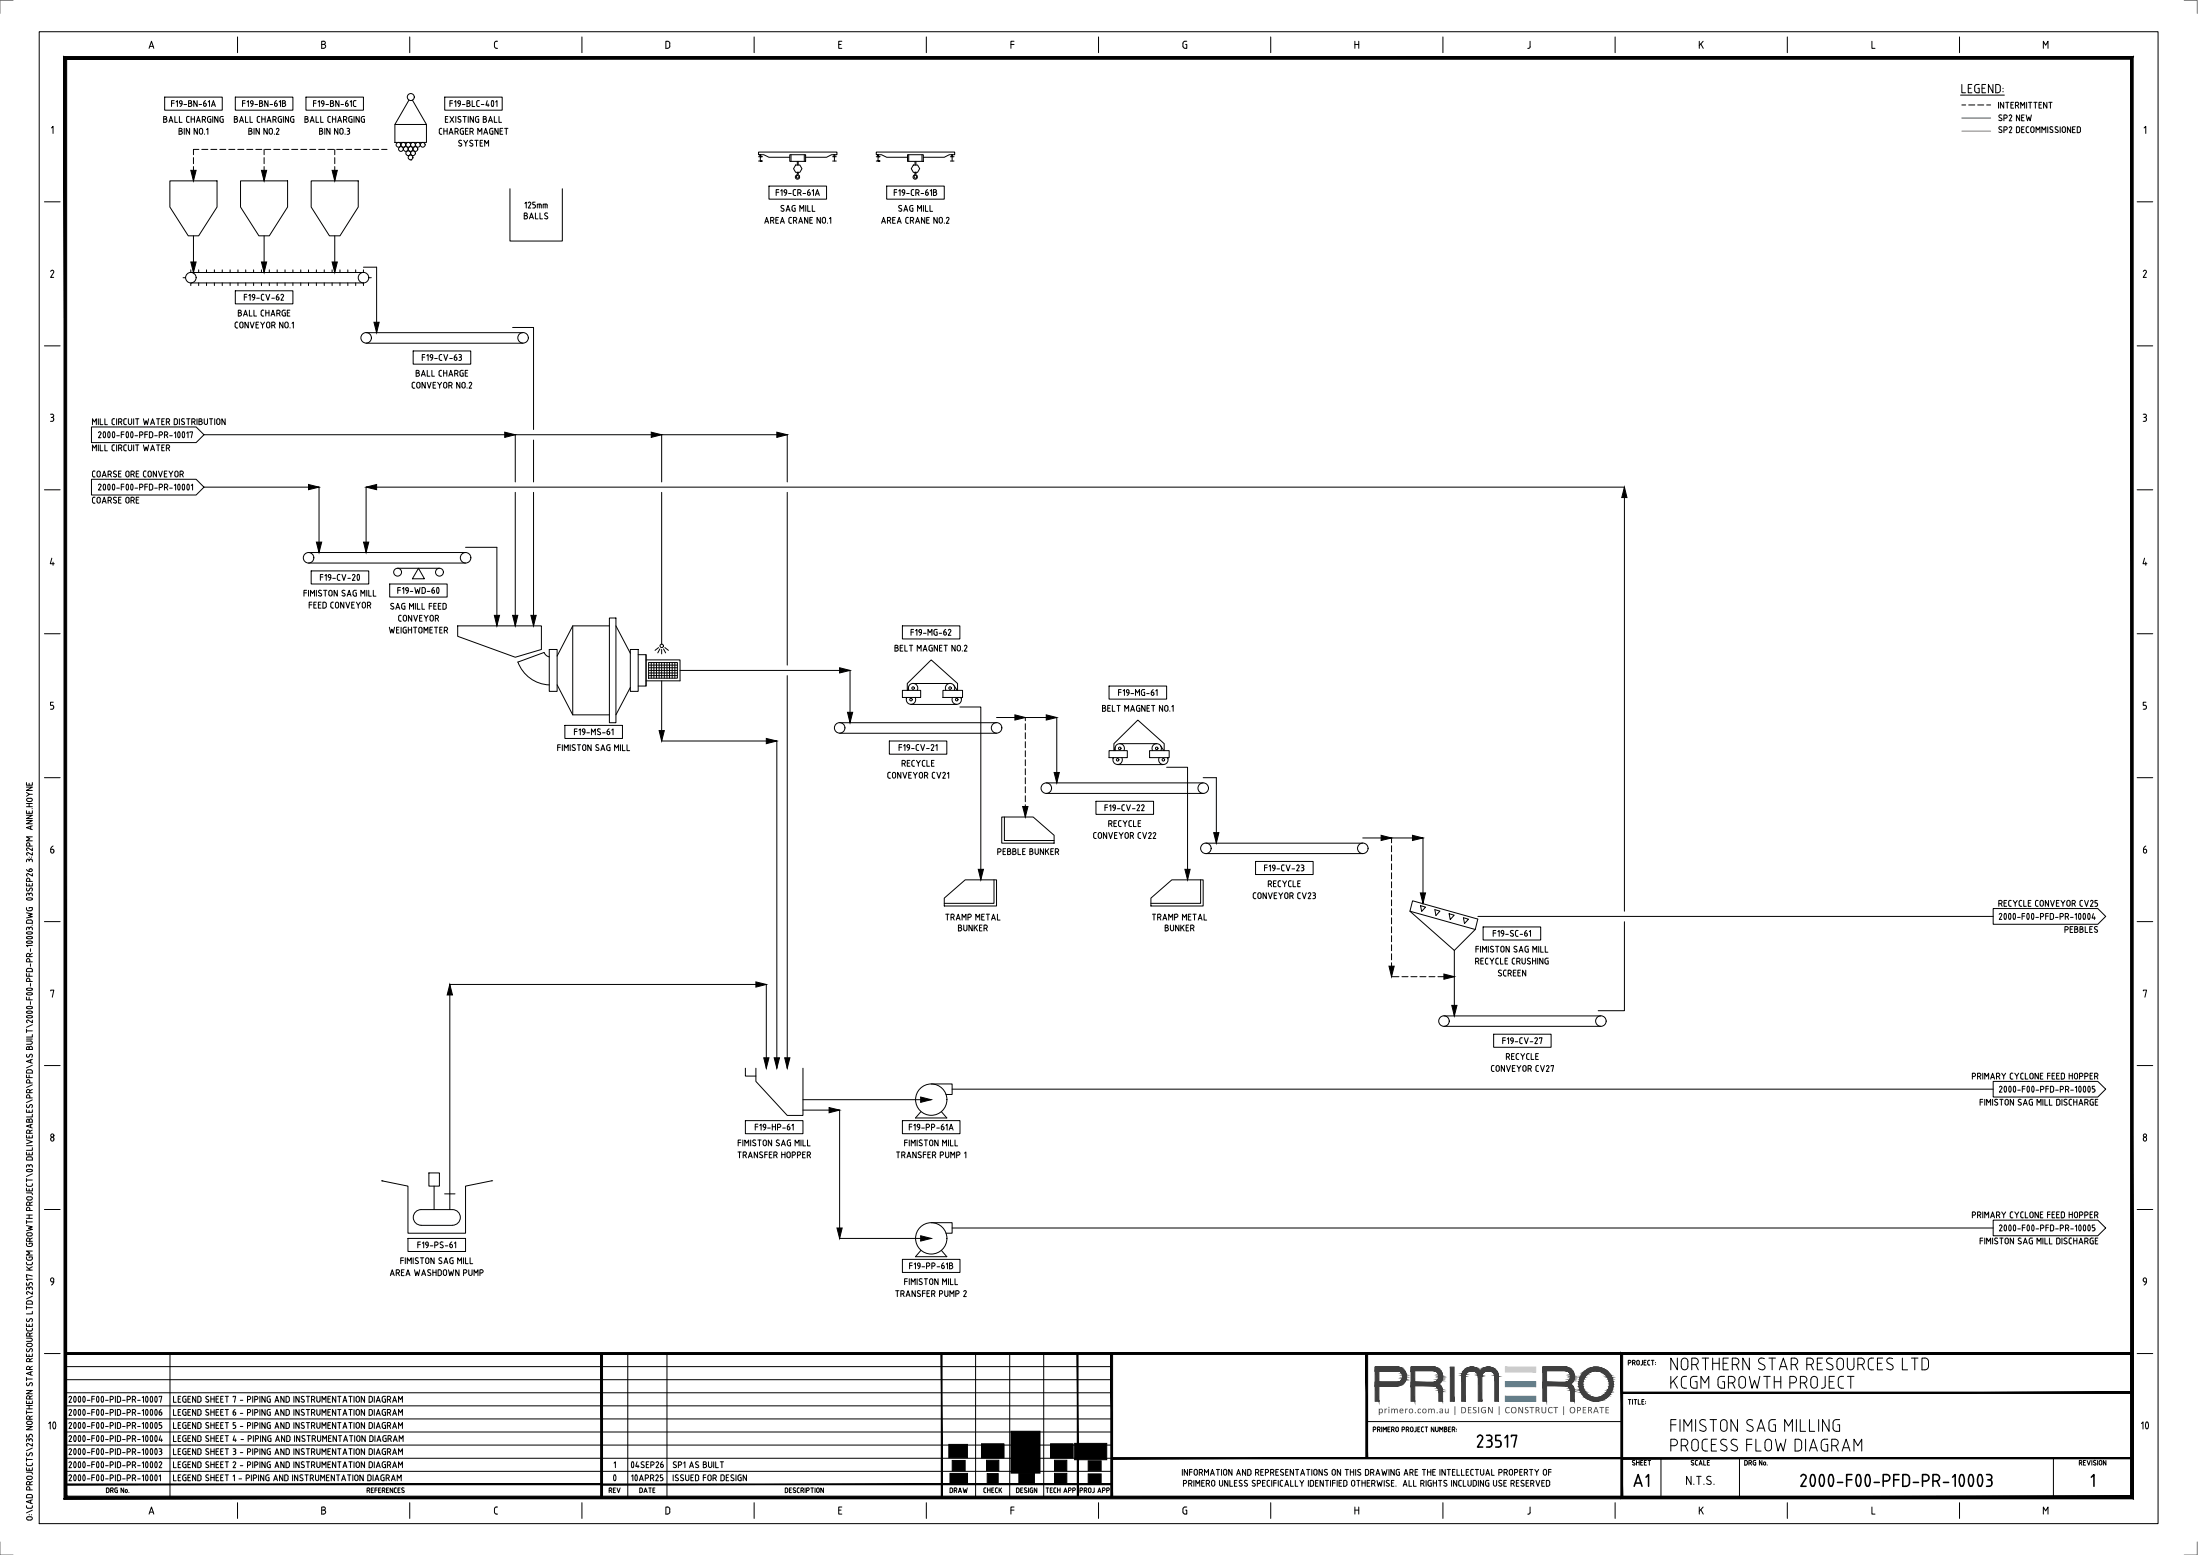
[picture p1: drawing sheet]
<svg xmlns="http://www.w3.org/2000/svg" width="841mm" height="594mm" viewBox="0 0 841 594" stroke-linecap="round" stroke-linejoin="round" font-family="sans-serif">
<g fill="none" stroke="#000" stroke-width=".38">
<path d="M15 12.1h810v570h-810zM62.9 37.1h22.1v5h-22.1zM90 37.1h22v5h-22zM117 37.1h21.9v5h-21.9zM156.3 38.2l-5.3 9.4M157.6 38.2l5.4 9.4M170 37.1h22v5h-22zM749.5 36.3h16.7M76 57.1h-2v2M77.1 57.1h2.4M80.6 57.1h2.3M84 57.1h2.3"/>
<path d="M87.5 57.1h2.3M90.9 57.1h2.3M94.3 57.1h2.3M97.8 57.1h2.3M101 57.1v2M101.2 57.1h2.3M104.6 57.1h2.4M108.1 57.1h2.3M111.5 57.1h2.3M115 57.1h2.3M118.4 57.1h2.3M121.8 57.1h2.4"/>
<path d="M125.3 57.1h2.3M128 57.1v2M128.7 57.1h2.3M132.2 57.1h2.3M135.6 57.1h2.3M139 57.1h2.4M142.5 57.1h2.3M145.9 57.1h2.1M151 47.6h12v6.8h-12zM290 59.9h1.4h-.7v1.6h.7h-1.4M290.4 59.1h.5v.7h-.4v-.7M301.9 59.1h6.1v2.6h-6.1z"/>
<path d="M302.4 59.1v2.6M307.5 59.1v2.6M318.3 59.9h1.4M318.8 59.1v.7h.4v-.7h-.4M319 59.9v1.6M335 59.9h1.4h-.7v1.6h.7h-1.4M335.4 59.1h.5v.7h-.4zM346.9 59.1h6.1v2.6h-6.1zM347.4 59.1v2.6M352.5 59.1v2.6M363.3 59.9h1.4M363.8 59.1v.7h.4v-.7h-.4"/>
<path d="M364 59.9v1.6M750 40.1h1.5M752.6 40.1h2.3M756 40.1h2.4M759.5 40.1h1.5M64.9 69.1h18.1v10l-7.1 11h-3.9l-7.1-11zM74 60.2v2.3M74 63.6v2.4M74 67.1v2M91.9 69.1h18v10l-6.9 11h-4l-7.1-11zM101 60.2v2.3M101 63.6v2.4"/>
<path d="M101 67.1v2M119 69.1h17.9v10l-6.9 11h-4.1l-6.9-11zM128 60.2v2.3M128 63.6v2.4M128 67.1v2M194.9 72.1v20h20.1v-20M294 71.1h22v5h-22zM301.9 60.1h-7.9l-2-1h-2v-1h30v1h-2.1l-1.9 1h-8M304.2 63h1.6l.8 1.4-.8 1.4h-1.6l-.8-1.4zM304.4 66.9a.82 .82 0 0 0-.3 1.2 .82 .82 0 0 0 1.2 .2 .82 .82 0 0 0 .1-1.2v.1M304.8 61.7v1.3M304.8 66.3v-.5h.3v.7"/>
<path d="M304.8 66.3l-.3 .7M305.1 61.7v1.3M305.2 66.5l-.1 .2a.72 .72 0 0 0-.6 .6 .72 .72 0 0 0 .3 .8l.6-.2v-.7M318.3 61.5h1.4M339 71.1h22v5h-22zM346.9 60.1h-7.9l-2-1h-2v-1h30v1h-2.1l-1.9 1h-8M349.2 63h1.6l.8 1.4-.8 1.4h-1.6l-.8-1.4zM349.4 66.9a.82 .82 0 0 0-.3 1.2 .82 .82 0 0 0 1.2 .2 .82 .82 0 0 0 .1-1.2v.1M349.8 66.3v-.5h.3v.7M349.8 61.7v1.3M349.8 66.3l-.3 .7M350.1 61.7v1.3"/>
<path d="M350.2 66.5l-.1 .2a.72 .72 0 0 0-.6 .6 .72 .72 0 0 0 .3 .8l.6-.2v-.7M363.3 61.5h1.4M74 90.1v14M101 90.1v14M128 90.1v14M70 106.1h1M72.9 109.1v-1h66v1M72.9 103.1v1h66v-1M75.9 103.1v1M75.9 108.1v1M79 103.1v1M79 108.1v1"/>
<path d="M82 103.1v1M82 108.1v1M85 103.1v1M85 108.1v1M88 103.1v1M88 108.1v1M90 111.1h22v5h-22zM91 103.1v1M91 108.1v1M93.9 103.1v1M93.9 108.1v1M96.9 103.1v1"/>
<path d="M96.9 108.1v1M99.9 103.1v1M99.9 108.1v1M103 103.1v1M103 108.1v1M106 103.1v1M106 108.1v1M109 103.1v1M109 108.1v1M112 103.1v1M112 108.1v1M115 103.1v1"/>
<path d="M115 108.1v1M117.9 103.1v1M117.9 108.1v1M120.9 103.1v1M120.9 108.1v1M124 103.1v1M124 108.1v1M127 103.1v1M127 108.1v1M130 103.1v1M130 108.1v1M133 103.1v1"/>
<path d="M133 108.1v1M136 103.1v1M136 108.1v1M138.9 102.1h5.1v25M141 106.1h.9M140 131.1h59.9M140 127.1h59.9M157.9 134.1h22.1v5h-22.1zM196 125.1h8v39M35 163.1h40l3 3-3 3h-40zM78 166.1h222.9v18M197 166.1v18"/>
<path d="M204 168.1v16M252.9 166.1v18M35 183.1h40l3 3-3 3h-40zM78 186.1h44v25M197 188.1v51M204 188.1v51M252.9 188.1v58M300.9 188.1v66M117.9 215.1h60.1M117.9 211.1h60.1M119 218.1h22v5h-22zM140 211.1v-25h481v162"/>
<path d="M152 217.1h16M160 217.1l2.3 4h-4.7zM178 209.1h11.9v30M149 223.1h21.9v5h-21.9zM175 239.1h32v9l-10 3-22-8zM218.9 239.1v34M233 239.1h-14.1l-5.9 11.5M233 236.1h2.5v40h-2.5zM235.5 239.1l5.5 10.5M345 239.1h21.9v5h-21.9zM198 252.9a13.3 13.3 0 0 0 12 8.8M208 249.3l-10 3.7"/>
<path d="M208 249.3l.8 1.1 1.2 .6M210 248.1h3v16h-3zM241 248.1h3v16h-3zM244 250.1h3v12h-3M247 250.1v12M247 252.1h13v8h-13M247.9 253.1h11.1v6h-11.1zM247.9 254.1h11.1M247.9 255.1h11.1M247.9 256.1h11.1M247.9 258.1h11.1M247.9 257.1h11.1"/>
<path d="M249 253.1v6M250 253.1v6M251 253.1v6M251.8 247.4l-1.4 1.1M252 253.1v6M252.3 247.9l-.8 1.5M252.9 248.1v1.7M252.9 253.1v6M253.7 247.9l.8 1.5M254 253.1v6M254.2 247.4l1.3 1.1M255 253.1v6"/>
<path d="M255.9 253.1v6M257 253.1v6M258 253.1v6M260 256.1h65v20M300.9 258.1v150M213 261.6l5.9 11.5h14.1M215.9 277.1h22.1v5h-22.1zM241 262.7l-5.5 10.4M252.9 260.1v23h44.1v125M321 276.1h60M345 263.8h7v2.7h-7zM346.6 266.5l-.1 .4"/>
<path d="M346.7 266.4a1.8 1.8 0 0 0 1.6 2.7 1.8 1.8 0 0 0 1.5-2.7M346.8 263.8v-2.7l9.2-9 10.1 9v2.7M347.3 262.5l-.3 1.3M347.5 263.7a1.8 1.8 0 0 1 1.6-2.6 1.8 1.8 0 0 1 1.5 2.6M348.2 269.1h17.5M349 261.1h14.2M360.5 263.8h7.5v2.7h-7.5zM361.6 263.7a1.8 1.8 0 0 1 1.6-2.6 1.8 1.8 0 0 1 1.6 2.6M364.2 266.4a1.8 1.8 0 0 0 1.5 2.7 1.8 1.8 0 0 0 1.6-2.7M364.7 261.9l1.2 1.9M366.9 270.1h8v66M367.4 266.5l.1 .4"/>
<path d="M381 274.1h23v25M392 274.1v1.3M392 276.5v2.3M392 279.9v2.4M424 262.1h22v5h-22zM321 280.1h60M340 283.1h21.9v5h-21.9zM392 283.4v2.3M392 286.8v2.3M392 290.3v2.2M392 293.7v2.3M392 297.1v2.3"/>
<path d="M400 299.1h60M424 286.8h7v2.6h-7zM425.6 289.4l-.2 .5M425.7 289.4a1.8 1.8 0 0 0 1.5 2.7 1.8 1.8 0 0 0 1.6-2.7M425.8 286.8v-2.7l9.2-9 10.1 9v2.7M426.3 285.5l-.3 1.3M426.5 286.8a1.8 1.8 0 0 1 1.6-2.7 1.8 1.8 0 0 1 1.5 2.7M427.2 292.1h17.5M428 284.1h14.2M439.5 286.8h7.5v2.6h-7.5zM440.6 286.8a1.8 1.8 0 0 1 1.6-2.7 1.8 1.8 0 0 1 1.6 2.7M443.1 289.4a1.8 1.8 0 0 0 1.6 2.7 1.8 1.8 0 0 0 1.6-2.7"/>
<path d="M443.7 284.9l1.2 1.9M446 293.1h8v43M446.4 289.5l.1 .4M460 297.1h5v25M382.9 312.1h12.1l8 7v3h-20.1zM384 312.1v9h19M392 300.5v2.4M392 304v2.3M392 307.4v2.3M392 310.9v1.2M400 303.1h60M419 306.1h22v5h-22z"/>
<path d="M380 336.1v9h-19M459 336.1v9h-19M461 326.1h60M461 322.1h60M480 329.1h22v5h-22zM521 320.1h23v25M532 320.1v1.9M532 323.1v2.3M532 326.6v2.3M532 330v2.3M532 333.4v2.4M532 336.9v2.3"/>
<path d="M361 343.1l8-7h12v10h-20zM440 343.1l8-7h12v10h-20zM532 340.3v2.3M532 343.8v2.2M532 347.2v2.3M532 350.6v2.3M532 354v2.4M532 357.5v2.3M539 348.1l17 15M543.1 346l1.9 .6-1.5 1.6zM548.5 347.5l2 .6-1.6 1.7zM554 349.1l1.9 .5-1.5 1.7z"/>
<path d="M559.4 350.6l2 .6-1.5 1.6zM564 355.1l-25-7 1-4 24.9 7-.9 4-8 8M565 350.1h197M567 354.1h22v5h-22zM621 352.1v34h-10M762 347.1h40l3 3-3 3h-40zM532 360.9v2.3M532 364.4v2.3M532 367.8v2.3M532 371.2v1.9h2.8M535.9 373.1h2.4M539.4 373.1h2.3"/>
<path d="M542.8 373.1h2.3M546.3 373.1h2.3M549.7 373.1h2.3M553.1 373.1h2.9M556 363.1v25M552 392.1h60M552 388.1h60M571 395.1h22v5h-22zM284.9 408.1v3h4.1M289 408.1v5l11.9 13h6.1v-18M292.9 408.1v-32h-120.9v86M356 414.1h8v4h-2.4"/>
<path d="M364 416.1h398M762 413.1h40l3 3-3 3h-40zM284.9 428.1h22.1v5h-22.1zM307 424.1h14v49h35M307 420.1h49M345 428.1h22v5h-22zM352 424.7l-2 2.4h11.9l-2-2.4M146 451.1l10 2.1v17.9h22v-17.9l10-2.1M164 448.1h4v5.1h-4zM165.9 453.2v8.9M170 456.1h3.9M156 473.1h22v5h-22z"/>
<path d="M158.6 463.2a2.98 2.98 0 0 1 2.4-1.1h12a3 3 0 0 1 3 3 3 3 0 0 1-3 3h-12a2.98 2.98 0 0 1-2.7-1.7 2.98 2.98 0 0 1 .3-3.2zM352 477.7l-2 2.4h11.9l-2-2.4M356 467.1h8v4h-2.4M364 469.2h398M762 466.1h40l3 3.1-3 2.9h-40zM345 481.1h22v5h-22z"/>
<circle cx="157" cy="37.1" r="1.33"/>
<circle cx="152.3" cy="55.3" r=".91"/>
<circle cx="153.3" cy="56.9" r=".91"/>
<circle cx="154.2" cy="55.3" r=".91"/>
<circle cx="155.1" cy="56.9" r=".91"/>
<circle cx="156.1" cy="58.5" r=".91"/>
<circle cx="156.1" cy="55.3" r=".91"/>
<circle cx="157" cy="56.9" r=".91"/>
<circle cx="157.9" cy="55.3" r=".91"/>
<circle cx="157.9" cy="58.5" r=".91"/>
<circle cx="158.8" cy="56.9" r=".91"/>
<circle cx="159.7" cy="55.3" r=".91"/>
<circle cx="161.6" cy="55.3" r=".91"/>
<circle cx="157" cy="60.1" r=".91"/>
<circle cx="73" cy="106.1" r="2.01"/>
<circle cx="139" cy="106.1" r="2.01"/>
<circle cx="140" cy="129.1" r="2.01"/>
<circle cx="200" cy="129.1" r="2.01"/>
<circle cx="118" cy="213.1" r="2.01"/>
<circle cx="152" cy="218.6" r="1.5"/>
<circle cx="168" cy="218.6" r="1.5"/>
<circle cx="178" cy="213.1" r="2.01"/>
<circle cx="253" cy="246.8" r=".66"/>
<circle cx="321" cy="278.1" r="2.01"/>
<circle cx="348.3" cy="267.3" r=".49"/>
<circle cx="349.1" cy="262.9" r=".49"/>
<circle cx="363.2" cy="262.9" r=".49"/>
<circle cx="365.7" cy="267.3" r=".49"/>
<circle cx="381" cy="278.1" r="2.01"/>
<circle cx="427.2" cy="290.3" r=".49"/>
<circle cx="428.1" cy="285.9" r=".49"/>
<circle cx="442.2" cy="285.9" r=".49"/>
<circle cx="444.7" cy="290.3" r=".49"/>
<circle cx="400" cy="301.1" r="2.01"/>
<circle cx="460" cy="301.1" r="2.01"/>
<circle cx="461" cy="324.1" r="2.01"/>
<circle cx="521" cy="324.1" r="2.01"/>
<circle cx="552" cy="390.1" r="2.01"/>
<circle cx="612" cy="390.1" r="2.01"/>
<circle cx="356" cy="420.1" r="6"/>
<circle cx="356" cy="473.1" r="6"/>
</g>
<g fill="#000" stroke="#000" stroke-width=".38">
<path d="M72.9 65.1h2.1l-1 4zM99.9 65.1h2l-.9 4zM127 65.1h1.9l-.9 4zM72.9 100.1h2.1l-1 4zM99.9 100.1h2l-.9 4zM127 100.1h1.9l-.9 4zM143 123.1h1.9l-.9 4zM193 165.1l4 1-4 1zM249 165.1l3.9 1-3.9 1zM297 165.1l3.9 1-3.9 1zM117.9 185.1l4.1 1-4.1 1zM140 186.1l4-1v2z"/>
<path d="M621 186.1l1 4h-2zM120.9 207.1h2.1l-1 4zM139 207.1h2l-1 4zM189 235.1h2l-1.1 4zM196 235.1h2l-1 4zM202.9 235.1h2.1l-1 4zM321 255.1l4 1-4 1zM324 272.1h2l-1 4zM388 273.1l4 1-4 1zM400 273.1l4 1-4 1zM252 279.1h2l-1.1 4zM292.9 282.1l4.1 1-4.1 1z"/>
<path d="M403 295.1h2l-1 4zM390.9 308.1h2.1l-1 4zM374 332.1h2l-1.1 4zM453 332.1h2l-1 4zM464 318.1h2l-1 4zM528 319.1l4 1-4 1zM540 319.1l4 1-4 1zM543 341.1h2l-1 4zM172 376.1l1 4h-2.1zM289 375.1l3.9 1-3.9 1zM531 369.1h2l-1 4zM552 372.1l4 1-4 1z"/>
<path d="M555 384.1h2l-1 4zM292 404.1h2l-1.1 4zM296 404.1h2l-1 4zM300 404.1h2l-1.1 4zM316.9 423.1l4.1 1-4.1 1zM352 419.1l4 1-4 1zM320 469.2h1.9l-.9 3.9zM352 472.1l4 1-4 1z"/>
</g>
<g fill="#000">
<circle cx="157" cy="61.1" r=".19"/>
<circle cx="146" cy="451.1" r=".19"/>
<circle cx="188" cy="451.1" r=".19"/>
</g>
<path d="M750 45.1h11" fill="none" stroke="#00954a" stroke-width=".38"/>
<path d="M750 50.1h11" fill="none" stroke="#ff7f00" stroke-width=".38"/>
<g fill="#3f3f3f" stroke="#3f3f3f" stroke-width=".38">
<path d="M568.5 522.3h1z"/>
<path d="M609.1 522.4h2.1z"/>
<path d="M608.1 535.1h4l-.9 .2z"/>
<path d="M525.7 522.3h9.2zM525.7 522.3h9.2z"/>
<path d="M525.7 522.3l9.8 .2zM525.7 522.3l9.8 .2z"/>
<path d="M525.7 522.5l10.4 .3-.6-.3zM525.7 522.5l10.4 .3h-10.4z"/>
<path d="M525.7 522.8l10.9 .4-.5-.4zM525.7 522.8l10.9 .4h-10.9z"/>
<path d="M525.7 523.2l11.3 .5-.4-.5zM525.7 523.2l11.3 .5h-11.3z"/>
<path d="M525.7 523.7h11.3zM525.7 523.7h11.3z"/>
<path d="M534.3 523.7h2.7zM534.3 523.7h2.7z"/>
<path d="M534.6 523.7l2.4 .1zM534.6 523.7l2.4 .1z"/>
<path d="M535 523.8l2.2 .2zM535 523.8l2.2 .2z"/>
<path d="M535.3 524l2 .3-.1-.3zM535.3 524l2 .3h-1.7zM535.6 524.3h1.7zM535.6 524.3h1.7z"/>
<path d="M535.6 524.3l1.8 .3-.1-.3zM535.6 524.3l1.8 .3h-1.6z"/>
<path d="M535.8 524.6l1.7 .3-.1-.3zM535.8 524.6l1.7 .3h-1.5z"/>
<path d="M536 524.9h1.5zM536 524.9h1.5z"/>
<path d="M536 524.9l1.6 .4-.1-.4zM536 524.9l1.6 .4h-1.4z"/>
<path d="M536.2 525.3l1.4 .2v-.2zM536.2 525.3l1.4 .2h-1.4z"/>
<path d="M536.2 525.5l1.4 .2zM536.2 525.5l1.4 .2z"/>
<path d="M536.2 525.7l1.4 .3v-.3zM536.2 525.7l1.4 .3h-1.4z"/>
<path d="M536.2 526l1.4 .2zM536.2 526l1.4 .2z"/>
<path d="M536.2 526.2l1.4 .3v-.3zM536.2 526.2l1.4 .3h-1.4z"/>
<path d="M536.2 526.5l1.3 .4 .1-.4zM536.2 526.5l1.3 .4h-1.5zM536 526.9h1.5zM536 526.9h1.5z"/>
<path d="M536 526.9l1.4 .3 .1-.3zM536 526.9l1.4 .3h-1.6z"/>
<path d="M535.8 527.2l1.5 .3 .1-.3zM535.8 527.2l1.5 .3h-1.7zM535.6 527.5h1.7zM535.6 527.5h1.7z"/>
<path d="M535.6 527.5l1.6 .2 .1-.2zM535.3 527.7l.3-.2 1.6 .2z"/>
<path d="M535.3 527.7l1.7 .2 .2-.2zM535 527.9l.3-.2 1.7 .2z"/>
<path d="M535 527.9h2zM534.6 528h2.4z"/>
<path d="M534.6 528h2.4zM534.3 528h2.7z"/>
<path d="M525.7 523.7l1.4 4.3v-4.3zM525.7 523.7l1.4 4.3h-1.4z"/>
<path d="M525.7 528h11.3zM525.7 528h11.3z"/>
<path d="M525.7 528l10.9 .5 .4-.5zM525.7 528l10.9 .5h-10.9z"/>
<path d="M525.7 528.5l10.4 .4 .5-.4zM525.7 528.5l10.4 .4h-10.4z"/>
<path d="M525.7 528.9l9.8 .3 .6-.3zM525.7 528.9l9.8 .3h-9.8z"/>
<path d="M525.7 529.2h9.8zM525.7 529.2l9.2 .2z"/>
<path d="M525.7 529.4h9.2zM525.7 529.4l8.6 .1z"/>
<path d="M525.7 529.5l1.4 5.9v-5.9zM525.7 529.5l1.4 5.9h-1.4z"/>
<path d="M539.4 522.3h9.4zM539.4 522.3h9.4z"/>
<path d="M539.4 522.3l10 .2-.6-.2zM539.4 522.3l10 .2h-10z"/>
<path d="M539.4 522.5l10.6 .3-.6-.3zM539.4 522.5l10.6 .3h-10.6z"/>
<path d="M539.4 522.8l11.1 .5-.5-.5zM539.4 522.8l11.1 .5h-11.1z"/>
<path d="M539.4 523.3l11.4 .4-.3-.4zM539.4 523.3l11.4 .4h-11.4z"/>
<path d="M548.1 523.7h2.7zM548.1 523.7h2.7z"/>
<path d="M548.5 523.7l2.4 .1zM548.5 523.7l2.4 .1z"/>
<path d="M548.7 523.8h2.2zM548.7 523.8h2.2z"/>
<path d="M548.8 523.8l2.2 .2zM548.8 523.8l2.2 .2z"/>
<path d="M549.1 524l2 .3-.1-.3zM549.1 524l2 .3h-1.7z"/>
<path d="M549.4 524.3l1.8 .1zM549.4 524.3l1.8 .1z"/>
<path d="M549.5 524.4l1.7 .2zM549.5 524.4l1.7 .2z"/>
<path d="M549.7 524.6l1.6 .3-.1-.3zM549.7 524.6l1.6 .3h-1.5z"/>
<path d="M549.8 524.9l1.6 .2zM549.8 524.9l1.6 .2z"/>
<path d="M549.9 525.1l1.5 .2v-.2zM549.9 525.1l1.5 .2h-1.4z"/>
<path d="M550 525.3l1.5 .4-.1-.4zM550 525.3l1.5 .4h-1.5z"/>
<path d="M550 525.7l1.5 .1zM550 525.7l1.5 .1z"/>
<path d="M550 525.8l1.4 .2 .1-.2zM550 525.8l1.4 .2h-1.4z"/>
<path d="M550 526l1.4 .4v-.4zM550 526l1.4 .4h-1.4z"/>
<path d="M550 526.4l1.4 .1zM550 526.4l1.4 .1z"/>
<path d="M550 526.5l1.3 .4 .1-.4zM550 526.5l1.3 .4h-1.5z"/>
<path d="M549.8 526.9l1.5 .2v-.2zM549.8 526.9l1.5 .2h-1.6z"/>
<path d="M549.7 527.1h1.6zM549.7 527.1l1.5 .1z"/>
<path d="M549.7 527.2l1.4 .3 .1-.3zM549.7 527.2l1.4 .3h-1.7z"/>
<path d="M549.4 527.5l1.6 .2 .1-.2zM549.1 527.7l.3-.2 1.6 .2z"/>
<path d="M549.1 527.7h1.9zM549.1 527.7h1.9z"/>
<path d="M549.1 527.7h1.9zM548.8 527.9h2.1z"/>
<path d="M548.8 527.9h2.1zM548.5 528h2.3z"/>
<path d="M548.5 528h2.3zM548.1 528h2.7z"/>
<path d="M539.4 523.7l1.5 4.3v-4.3zM539.4 523.7l1.5 4.3h-1.5z"/>
<path d="M539.4 528l11.2 .3 .2-.3zM539.4 528l11.2 .3h-11.2z"/>
<path d="M539.4 528.3l10.7 .5 .5-.5zM539.4 528.3l10.7 .5h-10.7z"/>
<path d="M539.4 528.8l11.2 .4-.5-.4zM539.4 528.8l11.2 .4h-11.2z"/>
<path d="M539.4 529.2l11.4 .3-.2-.3zM539.4 529.2l11.4 .3h-11.4z"/>
<path d="M548.1 529.5h2.7zM548.1 529.5h2.7z"/>
<path d="M548.4 529.5l2.5 .1zM548.4 529.5l2.5 .1z"/>
<path d="M548.8 529.6l2.2 .1zM548.8 529.6l2.2 .1z"/>
<path d="M549 529.7l2 .1zM549 529.7l2 .1z"/>
<path d="M549.1 529.8l2 .2-.1-.2zM549.1 529.8l2 .2z"/>
<path d="M549.4 530l1.8 .2-.1-.2zM549.4 530l1.8 .2h-1.6z"/>
<path d="M549.6 530.2l1.6 .1zM549.6 530.2l1.6 .1z"/>
<path d="M549.7 530.3l1.6 .2-.1-.2zM549.7 530.3l1.6 .2h-1.5z"/>
<path d="M549.8 530.5l1.6 .4-.1-.4zM549.8 530.5l1.6 .4h-1.5z"/>
<path d="M549.9 530.9l1.5 .1zM549.9 530.9l1.5 .1z"/>
<path d="M550 531l1.4 .3v-.3zM550 531l1.4 .3h-1.4z"/>
<path d="M550 531.3l1.5 .3-.1-.3zM550 531.3l1.5 .3h-1.5z"/>
<path d="M550 531.6l1.5 3.8v-3.8zM550 531.6l1.5 3.8h-1.5z"/>
<path d="M539.4 529.5l1.5 5.9v-5.9zM539.4 529.5l1.5 5.9h-1.5z"/>
<path d="M554.4 522.3l1.5 13.1v-13.1zM554.4 522.3l1.5 13.1h-1.5z"/>
<path d="M562.7 522.3h.4zM562.1 522.3h1z"/>
<path d="M562.1 522.3h1.2zM562 522.3h1.3z"/>
<path d="M568.5 522.3h1.1zM568.3 522.3h1.3z"/>
<path d="M562 522.3l1.7 .1zM561.6 522.4h2.1z"/>
<path d="M568.3 522.3l1.8 .1zM567.9 522.4h2.2z"/>
<path d="M567.9 522.4h2.3zM567.7 522.4h2.5z"/>
<path d="M561.6 522.4h2.3zM561.4 522.4h2.5z"/>
<path d="M561.4 522.4l2.9 .2zM561 522.6h3.3z"/>
<path d="M567.7 522.4l2.9 .2zM567.4 522.6h3.2z"/>
<path d="M567.4 522.6l3.3 .1zM567.2 522.7h3.5z"/>
<path d="M561 522.6l3.4 .1zM560.9 522.7h3.5z"/>
<path d="M567.2 522.7l4 .2zM566.8 522.9l.4-.2 4 .2z"/>
<path d="M560.9 522.7l3.9 .2zM560.5 522.9l.4-.2 3.9 .2z"/>
<path d="M566.8 522.9l4.4 .1zM566.7 523h4.5z"/>
<path d="M560.5 522.9l4.4 .1zM560.5 522.9l4.4 .1z"/>
<path d="M560.4 523l4.9 .3-.4-.3zM560 523.3l.4-.3 4.9 .3z"/>
<path d="M566.7 523l4.9 .3-.4-.3zM566.3 523.3l.4-.3 4.9 .3z"/>
<path d="M566.3 523.3h5.4zM566.2 523.3h5.5z"/>
<path d="M560 523.3h5.4zM560 523.3h5.4z"/>
<path d="M566.2 523.3l5.9 .4-.4-.4zM566.2 523.3l5.9 .4h-6.2z"/>
<path d="M559.9 523.3l5.8 .4-.3-.4zM559.9 523.3l5.8 .4h-6.1z"/>
<path d="M565.9 523.7h6.2zM565.9 523.7h6.2z"/>
<path d="M559.6 523.7h6.1zM559.6 523.7h6.1z"/>
<path d="M569.2 523.7l2.9 .1zM569.2 523.7l2.9 .1z"/>
<path d="M565.9 523.7h2.8zM565.9 523.7l2.4 .1z"/>
<path d="M562.9 523.7l2.9 .1zM562.9 523.7l2.9 .1z"/>
<path d="M559.6 523.7h2.8zM559.5 523.8h2.5z"/>
<path d="M565.8 523.8h2.5zM565.8 523.8h2.5z"/>
<path d="M563.3 523.8h2.5zM563.3 523.8h2.5z"/>
<path d="M569.6 523.8l2.6 .1zM569.6 523.8l2.6 .1z"/>
<path d="M563.3 523.8h5zM563.3 523.8l4.6 .1z"/>
<path d="M559.5 523.8h2.5zM559.5 523.8l2.1 .1z"/>
<path d="M570.1 523.9l2.3 .2-.2-.2zM570.1 523.9l2.3 .2z"/>
<path d="M563.8 523.9l3.7 .2 .4-.2zM563.8 523.9l3.7 .2z"/>
<path d="M559.4 523.9l1.8 .2 .4-.2zM559.4 523.9l1.8 .2h-2z"/>
<path d="M570.4 524.1h2zM570.4 524.1h2z"/>
<path d="M559.2 524.1h1.9zM559.2 524.1h2z"/>
<path d="M570.5 524.1l2 .3-.1-.3zM570.5 524.1l2 .3h-1.7z"/>
<path d="M564.1 524.1l3.1 .3 .3-.3zM564.1 524.1l3.1 .3h-2.7z"/>
<path d="M559.2 524.1l1.6 .3 .3-.3zM559.2 524.1l1.6 .3h-1.7z"/>
<path d="M559.1 524.4l1.5 .3 .2-.3zM559.1 524.4l1.5 .3h-1.6z"/>
<path d="M570.8 524.4l1.8 .3-.1-.3zM570.8 524.4l1.8 .3h-1.6z"/>
<path d="M571 524.7h1.6zM571 524.7h1.6z"/>
<path d="M564.5 524.4l2.4 .3 .3-.3zM564.5 524.4l2.4 .3h-2.2z"/>
<path d="M559 524.7h1.6zM559 524.7h1.6z"/>
<path d="M571 524.7l1.8 .4-.2-.4zM571 524.7l1.8 .4h-1.6z"/>
<path d="M564.7 524.7l2 .4 .2-.4zM564.7 524.7l2 .4h-1.8z"/>
<path d="M559 524.7l1.4 .4 .2-.4zM559 524.7l1.4 .4h-1.5z"/>
<path d="M571.2 525.1l1.6 .2v-.2zM571.2 525.1l1.6 .2h-1.5z"/>
<path d="M558.9 525.1l1.4 .2 .1-.2zM558.9 525.1l1.4 .2h-1.5z"/>
<path d="M571.3 525.3l1.5 .2v-.2zM571.3 525.3l1.5 .2h-1.4z"/>
<path d="M564.9 525.1l1.6 .4 .2-.4zM564.9 525.1l1.6 .4h-1.4z"/>
<path d="M558.8 525.3l1.4 .2 .1-.2zM558.8 525.3l1.4 .2h-1.4z"/>
<path d="M571.4 525.5l1.5 .4-.1-.4zM571.4 525.5l1.5 .4h-1.5z"/>
<path d="M565.1 525.5l1.4 .4v-.4zM565.1 525.5l1.4 .4h-1.4z"/>
<path d="M558.8 525.5l1.4 .4v-.4zM558.8 525.5l1.4 .4h-1.4z"/>
<path d="M571.4 525.9l1.5 9.5v-9.5zM571.4 525.9l1.5 9.5h-1.5z"/>
<path d="M565.1 525.9l1.4 9.5v-9.5zM565.1 525.9l1.4 9.5h-1.4z"/>
<path d="M558.8 525.9l1.4 9.5v-9.5zM558.8 525.9l1.4 9.5h-1.4z"/>
<path d="M609.1 522.4l3 .2zM608.1 522.6l1-.2 3 .2z"/>
<path d="M608.1 522.6l5 .4-1-.4zM607.1 523l1-.4 5 .4z"/>
<path d="M607.1 523l6.9 .5-.9-.5zM606.3 523.5l.8-.5 6.9 .5z"/>
<path d="M606.3 523.5l7.9 .2-.2-.2zM606.3 523.5l7.9 .2h-8.1z"/>
<path d="M610.2 523.7l4.1 .1zM610.2 523.7l4.1 .1z"/>
<path d="M606.1 523.7h4.1zM606 523.8h3.3z"/>
<path d="M611 523.8l3.6 .2-.3-.2zM611 523.8l3.6 .2h-2.7z"/>
<path d="M606 523.8l2.4 .2 .9-.2zM606 523.8l2.4 .2h-2.7z"/>
<path d="M611.9 524l2.9 .2zM611.9 524l2.9 .2z"/>
<path d="M605.7 524h2.7zM605.5 524.2h2.5z"/>
<path d="M612.3 524.2l2.6 .2-.1-.2zM612.3 524.2l2.6 .2z"/>
<path d="M605.5 524.2l2.1 .2 .4-.2zM605.5 524.2l2.1 .2h-2.3z"/>
<path d="M612.7 524.4l2.7 .5-.5-.5zM612.7 524.4l2.7 .5h-2z"/>
<path d="M605.3 524.4l1.5 .5 .8-.5zM605.3 524.4l1.5 .5h-1.9z"/>
<path d="M613.4 524.9h2zM613.4 524.9h2z"/>
<path d="M604.9 524.9h1.9zM604.8 524.9h2z"/>
<path d="M613.5 524.9l2.3 .6-.4-.6zM613.5 524.9l2.3 .6h-1.8z"/>
<path d="M604.8 524.9l1.4 .6 .6-.6zM604.8 524.9l1.4 .6h-1.7z"/>
<path d="M614 525.5l1.9 .3-.1-.3zM614 525.5l1.9 .3h-1.6z"/>
<path d="M604.5 525.5l1.5 .3 .2-.3zM604.5 525.5l1.5 .3h-1.7z"/>
<path d="M614.3 525.8l1.8 .5-.2-.5zM614.3 525.8l1.8 .5h-1.5z"/>
<path d="M604.3 525.8l1.4 .5 .3-.5zM604.3 525.8l1.4 .5h-1.6z"/>
<path d="M614.6 526.3l1.8 .5-.3-.5zM614.6 526.3l1.8 .5h-1.6z"/>
<path d="M604.1 526.3l1.4 .5 .2-.5zM604.1 526.3l1.4 .5h-1.6z"/>
<path d="M614.8 526.8l1.6 .3v-.3zM614.8 526.8l1.6 .3h-1.5z"/>
<path d="M603.9 526.8l1.4 .3 .2-.3zM603.9 526.8l1.4 .3h-1.5z"/>
<path d="M614.9 527.1l1.7 .7-.2-.7zM614.9 527.1l1.7 .7h-1.5z"/>
<path d="M603.8 527.1l1.3 .7 .2-.7zM603.8 527.1l1.3 .7h-1.4z"/>
<path d="M615.1 527.8l1.5 .1zM615.1 527.8l1.5 .1z"/>
<path d="M603.7 527.8h1.4zM603.7 527.8l1.4 .1z"/>
<path d="M615.2 527.9l1.5 .9-.1-.9zM615.2 527.9l1.5 .9h-1.5z"/>
<path d="M603.6 527.9l1.4 .9 .1-.9zM603.6 527.9l1.4 .9h-1.4z"/>
<path d="M615.2 528.8l1.4 .9 .1-.9zM615.2 528.8l1.4 .9h-1.4z"/>
<path d="M603.6 528.8l1.5 .9-.1-.9zM603.6 528.8l1.5 .9h-1.5z"/>
<path d="M615.2 529.7h1.4zM615.2 529.7l1.4 .2z"/>
<path d="M603.6 529.7l1.5 .2zM603.6 529.7l1.5 .2z"/>
<path d="M615.1 529.9l1.3 .7 .2-.7zM615.1 529.9l1.3 .7h-1.5z"/>
<path d="M603.7 529.9l1.6 .7-.2-.7zM603.7 529.9l1.6 .7h-1.5z"/>
<path d="M614.9 530.6l1.5 .2v-.2zM614.9 530.6l1.5 .2h-1.6z"/>
<path d="M603.8 530.6l1.7 .2-.2-.2zM603.8 530.6l1.7 .2h-1.6z"/>
<path d="M614.8 530.8l1.3 .6 .3-.6zM614.8 530.8l1.3 .6h-1.5z"/>
<path d="M603.9 530.8l1.8 .6-.2-.6zM603.9 530.8l1.8 .6h-1.6z"/>
<path d="M614.6 531.4l1.3 .4 .2-.4zM614.6 531.4l1.3 .4h-1.6z"/>
<path d="M604.1 531.4l1.9 .4-.3-.4zM604.1 531.4l1.9 .4h-1.7z"/>
<path d="M614.3 531.8l1.5 .3 .1-.3zM614.3 531.8l1.5 .3h-1.8z"/>
<path d="M604.3 531.8l1.9 .3-.2-.3zM604.3 531.8l1.9 .3h-1.7z"/>
<path d="M614 532.1l1.4 .6 .4-.6zM613.5 532.7l.5-.6 1.4 .6z"/>
<path d="M604.5 532.1l2.3 .6-.6-.6zM604.5 532.1l2.3 .6h-2z"/>
<path d="M613.5 532.7h1.9zM613.5 532.7h1.9z"/>
<path d="M604.8 532.7h2zM604.8 532.7h2z"/>
<path d="M613.4 532.7l1.5 .5 .5-.5zM612.7 533.2l.7-.5 1.5 .5z"/>
<path d="M604.9 532.7l2.7 .5-.8-.5zM604.9 532.7l2.7 .5h-2.3z"/>
<path d="M612.7 533.2l2.1 .3 .1-.3zM612.3 533.5l.4-.3 2.1 .3z"/>
<path d="M605.3 533.2l2.7 .3zM605.3 533.2l2.7 .3h-2.5z"/>
<path d="M612.3 533.5h2.5zM611.9 533.6h2.7z"/>
<path d="M605.5 533.5l2.9 .1zM605.5 533.5l2.9 .1z"/>
<path d="M611.9 533.6l2.4 .3 .3-.3zM611 533.9l.9-.3 2.4 .3z"/>
<path d="M605.7 533.6l3.6 .3zM605.7 533.6l3.6 .3h-3.3z"/>
<path d="M611 533.9h3.3zM610.2 533.9h4z"/>
<path d="M606 533.9h4.2zM606 533.9h4.2z"/>
<path d="M606.1 533.9l7.9 .2 .2-.2zM606.1 533.9l7.9 .2h-7.7z"/>
<path d="M606.3 534.1l6.8 .5 .9-.5zM606.3 534.1l6.8 .5h-6z"/>
<path d="M607.1 534.6l5 .5 1-.5zM607.1 534.6l5 .5h-4z"/>
<path d="M608.1 535.1l3.1 .2zM609.1 535.3h2.1z"/>
<path d="M589.8 522.3h9.3zM589.8 522.3h9.3z"/>
<path d="M589.8 522.3l9.9 .2-.6-.2zM589.8 522.3l9.9 .2h-9.9z"/>
<path d="M589.8 522.5l10.5 .3-.6-.3zM589.8 522.5l10.5 .3h-10.5z"/>
<path d="M589.8 522.8l11 .5-.5-.5zM589.8 522.8l11 .5h-11z"/>
<path d="M589.8 523.3l11.4 .4-.4-.4zM589.8 523.3l11.4 .4h-11.4z"/>
<path d="M598.5 523.7h2.7zM598.5 523.7h2.7z"/>
<path d="M598.8 523.7l2.5 .1zM598.8 523.7l2.5 .1z"/>
<path d="M599.1 523.8h2.2zM599.1 523.8h2.2z"/>
<path d="M599.2 523.8l2.1 .2zM599.2 523.8l2.1 .2z"/>
<path d="M599.5 524l2 .3-.2-.3zM599.5 524l2 .3h-1.7z"/>
<path d="M599.8 524.3l1.8 .1zM599.8 524.3l1.8 .1z"/>
<path d="M599.9 524.4l1.7 .2zM599.9 524.4l1.7 .2z"/>
<path d="M600 524.6l1.7 .3-.1-.3zM600 524.6l1.7 .3h-1.5z"/>
<path d="M600.2 524.9l1.6 .2zM600.2 524.9l1.6 .2z"/>
<path d="M600.3 525.1l1.5 .2v-.2zM600.3 525.1l1.5 .2h-1.5z"/>
<path d="M600.3 525.3l1.6 .4-.1-.4zM600.3 525.3l1.6 .4h-1.5z"/>
<path d="M600.4 525.7l1.5 .1zM600.4 525.7l1.5 .1z"/>
<path d="M600.4 525.8l1.5 .2v-.2zM600.4 525.8l1.5 .2h-1.5z"/>
<path d="M600.4 526l1.4 .4 .1-.4zM600.4 526l1.4 .4h-1.4z"/>
<path d="M600.4 526.4l1.4 .1zM600.4 526.4l1.4 .1z"/>
<path d="M600.3 526.5l1.4 .4 .1-.4zM600.3 526.5l1.4 .4h-1.5z"/>
<path d="M600.2 526.9l1.4 .2 .1-.2zM600.2 526.9l1.4 .2h-1.5z"/>
<path d="M600.1 527.1h1.5zM600.1 527.1l1.5 .1z"/>
<path d="M600 527.2l1.5 .3 .1-.3zM600 527.2l1.5 .3h-1.7z"/>
<path d="M599.8 527.5l1.6 .2 .1-.2zM599.5 527.7l.3-.2 1.6 .2z"/>
<path d="M599.5 527.7h1.9zM599.5 527.7h1.9z"/>
<path d="M599.5 527.7h1.9zM599.2 527.9h2.1z"/>
<path d="M599.2 527.9h2.1zM598.8 528h2.4z"/>
<path d="M598.8 528h2.4zM598.5 528h2.7z"/>
<path d="M589.8 523.7l1.4 4.3v-4.3zM589.8 523.7l1.4 4.3h-1.4z"/>
<path d="M589.8 528l11.2 .3 .2-.3zM589.8 528l11.2 .3h-11.2z"/>
<path d="M589.8 528.3l10.7 .5 .5-.5zM589.8 528.3l10.7 .5h-10.7z"/>
<path d="M589.8 528.8l11.2 .4-.5-.4zM589.8 528.8l11.2 .4h-11.2z"/>
<path d="M589.8 529.2l11.4 .3-.2-.3zM589.8 529.2l11.4 .3h-11.4z"/>
<path d="M598.5 529.5h2.7zM598.5 529.5h2.7z"/>
<path d="M598.8 529.5l2.5 .1zM598.8 529.5l2.5 .1z"/>
<path d="M599.1 529.6l2.2 .1zM599.1 529.6l2.2 .1z"/>
<path d="M599.4 529.7l1.9 .1zM599.4 529.7l1.9 .1z"/>
<path d="M599.4 529.8l2.1 .2-.2-.2zM599.4 529.8l2.1 .2z"/>
<path d="M599.7 530l1.9 .2-.1-.2zM599.7 530l1.9 .2h-1.6z"/>
<path d="M600 530.2l1.6 .1zM600 530.2l1.6 .1z"/>
<path d="M600 530.3l1.7 .2-.1-.2zM600 530.3l1.7 .2h-1.5z"/>
<path d="M600.2 530.5l1.6 .4-.1-.4zM600.2 530.5l1.6 .4h-1.5z"/>
<path d="M600.3 530.9l1.5 .1zM600.3 530.9l1.5 .1z"/>
<path d="M600.3 531l1.5 .3v-.3zM600.3 531l1.5 .3h-1.4z"/>
<path d="M600.4 531.3l1.5 .3-.1-.3zM600.4 531.3l1.5 .3h-1.5z"/>
<path d="M600.4 531.6l1.5 3.8v-3.8zM600.4 531.6l1.5 3.8h-1.5z"/>
<path d="M589.8 529.5l1.4 5.9v-5.9zM589.8 529.5l1.4 5.9h-1.4z"/>
</g>
<path d="M575.5 533.5l11.6 1.9v-1.9zM575.5 533.5l11.6 1.9h-11.6z" fill="#007bc2" stroke="#007bc2" stroke-width=".38"/>
<path d="M575.5 522.3l11.6 1.9v-1.9zM575.5 522.3l11.6 1.9h-11.6z" fill="#9ad3f4" stroke="#9ad3f4" stroke-width=".38"/>
<path d="M575.5 527.9l11.6 1.9v-1.9zM575.5 527.9l11.6 1.9h-11.6z" fill="#00a8e6" stroke="#00a8e6" stroke-width=".38"/>
<g fill="none" stroke="#3f3f3f" stroke-width=".38">
<circle cx="610.2" cy="528.8" r="6.5"/>
<circle cx="610.2" cy="528.8" r="5.1"/>
</g>
<g fill="#3f3f3f">
<path d="M611.4 537.6h1.8l-.7 .2-.1 2.1h-.2v-2.1h-.7z"/>
<path d="M613.8 537.6h1.3v.2h-1v.7l.8 .1v.2h-.8v.9h1v.2l-1.4-.1z"/>
<path d="M607.1 537.6l.7-.1 .7 .3v.6l-.4 .3 .6 1.2h-.3l-.6-1h-.4v1h-.3zM607.4 537.8v.8l.8-.1-.1-.6z"/>
<path d="M609.9 537.6h.4l.8 2.3h-.3l-.2-.6h-1l-.2 .6h-.3zM610.1 537.9l-.4 1.1h.8z"/>
</g>
<g fill="#000" stroke="#000" stroke-width=".38">
<path d="M362.7 551.8h7.1v5.1h-7.1zM375.2 551.7h8.5v5.2h-8.5zM401.6 551.7h8.5v5.2h-8.5zM410.8 551.4h12.3v6.3h-12.3zM363.2 562.9h6.7v4h-6.7zM364 558h5v3.9h-5zM377.1 557.9h4.7v4.1h-4.7zM377.4 563h4.2v3.9h-4.2zM386.5 546.8h11.1v16h-11.1zM389.5 563h5.9v3.9h-5.9zM389.5 558h5.9v3.9h-5.9zM403.1 562.9h4.7v4.1h-4.7z"/>
<path d="M403.1 557.9h4.7v4.1h-4.7zM416 563.1h4.9v3.8h-4.9zM416 558.1h4.9v3.8h-4.9z"/>
<path d="M25 516.7v.8l790-.8zM25 517.5l790-.8v.8z"/>
<path d="M229.6 517.1l.7 55v-55zM229.6 517.1l.7 55h-.7z"/>
<path d="M359.8 517.1l.3 55v-55zM359.8 517.1l.3 55h-.3z"/>
<path d="M411.8 517.1l.3 55v-55zM411.8 517.1l.3 55h-.3z"/>
<path d="M424.6 517.1l.7 55v-55zM424.6 517.1l.7 55h-.7z"/>
<path d="M522.1 517.1l.7 40v-40zM522.1 517.1l.7 40h-.7z"/>
<path d="M619.6 516.7l.7 .8 195-.8zM620.3 517.5l195-.8-.7 .8zM815.3 516.7l-.7 .8 .7 54.9zM814.6 517.5l.7 54.9-.7-.6zM619.6 572.4h195.7l-.7-.6zM619.6 572.4l.7-.6h194.3zM619.6 516.7v55.7l.7-.6zM619.6 516.7l.7 .8v54.3z"/>
<path d="M620 531.8v.6l195-.6zM620 532.4l195-.6v.6z"/>
<path d="M425 556.9v.4l195-.4zM425 557.3l195-.4v.4z"/>
<path d="M620 556.9v.4l195-.4zM620 557.3l195-.4v.4z"/>
<path d="M25 566.9v.3l205-.3zM25 567.2l205-.3v.3z"/>
<path d="M25.5 571.6l-1 1 790-1zM24.5 572.6l790-1 1 1zM814.5 22.6v549l1 1zM815.5 21.6v551l-1-550zM25.5 22.6h789l1-1zM24.5 21.6h791l-790 1zM24.5 21.6l1 550v-549zM24.5 21.6l1 550-1 1z"/>
<path d="M230 567.2h195v-.3zM230 566.9h195l-195 .3z"/>
</g>
<g fill="none" stroke="#000" stroke-width=".38">
<path d="M90.8 14.1v6M156.6 14.1v6M222.5 14.1v6M288.3 14.1v6M354.1 14.1v6M419.9 14.1v6M485.8 14.1v6M551.6 14.1v6M617.4 14.1v6M683.3 14.1v6M749.1 14.1v6M17 77.1h6"/>
<path d="M817 77.1h6M17 132.1h6M817 132.1h6M17 187.1h6M817 187.1h6M17 242.1h6M817 242.1h6M17 297.1h6M817 297.1h6M17 352.1h6M817 352.1h6M17 407.1h6"/>
<path d="M817 407.1h6M17 462.1h6M817 462.1h6M17 517.1h6M65 517.1v55M240 517.1v55M255 517.1v55M373 517.1v55M386 517.1v55M399 517.1v55M817 517.1h6M25 522.1h400"/>
<path d="M25 527.1h400M25 532.1h400M25 537.1h400M25 542.1h400M25 547.1h400M25 552.1h400M25 557.1h400M522.5 543.1h97.5M635 557.1v15M665 557.1v15M785 557.1v15M25 562.1h400"/>
<path d="M90.8 574.1v6M156.6 574.1v6M222.5 574.1v6M288.3 574.1v6M354.1 574.1v6M419.9 574.1v6M485.8 574.1v6M551.6 574.1v6M617.4 574.1v6M683.3 574.1v6M749.1 574.1v6"/>
</g>
<path d="M5 .1h-5v5M835 .1h5v5M0 589.1v5h5M840 589.1v5h-5" fill="none" stroke="#767676" stroke-width=".38"/>
<g font-size="7">
<text x="638" y="523.6">NORTHERN STAR RESOURCES LTD</text>
<text x="638" y="530.6">KCGM GROWTH PROJECT</text>
<text x="638" y="547.1">FIMISTON SAG MILLING</text>
<text x="564" y="553.1">23517</text>
<text x="638" y="554.6">PROCESS FLOW DIAGRAM</text>
<text x="624" y="568.1">A1</text>
<text x="687.7" y="568.1">2000-F00-PFD-PR-10003</text>
<text x="798.7" y="568.1">1</text>
</g>
<g font-size="4.9">
<text x="749.5" y="35.6">LEGEND:</text>
<text x="644.2" y="567.4">N.T.S.</text>
</g>
<g font-size="4.2">
<text x="56.6" y="18.6">A</text>
<text x="122.5" y="18.6">B</text>
<text x="188.6" y="18.6">C</text>
<text x="254.1" y="18.6">D</text>
<text x="320.2" y="18.6">E</text>
<text x="386" y="18.6">F</text>
<text x="451.7" y="18.6">G</text>
<text x="517.5" y="18.6">H</text>
<text x="583.6" y="18.6">J</text>
<text x="649.1" y="18.6">K</text>
<text x="715.1" y="18.6">L</text>
<text x="780.7" y="18.6">M</text>
<text x="19.2" y="51.1">1</text>
<text x="819.2" y="51.1">1</text>
<text x="18.9" y="106.1">2</text>
<text x="818.9" y="106.1">2</text>
<text x="18.9" y="161.1">3</text>
<text x="818.9" y="161.1">3</text>
<text x="18.8" y="216.1">4</text>
<text x="818.8" y="216.1">4</text>
<text x="18.9" y="271.1">5</text>
<text x="818.9" y="271.1">5</text>
<text x="18.9" y="326.1">6</text>
<text x="818.9" y="326.1">6</text>
<text x="18.9" y="381.1">7</text>
<text x="818.9" y="381.1">7</text>
<text x="18.9" y="436.1">8</text>
<text x="818.9" y="436.1">8</text>
<text x="18.9" y="491.1">9</text>
<text x="818.9" y="491.1">9</text>
<text x="18.2" y="546.1">10</text>
<text x="818.2" y="546.1">10</text>
<text x="56.6" y="578.6">A</text>
<text x="122.5" y="578.6">B</text>
<text x="188.6" y="578.6">C</text>
<text x="254.1" y="578.6">D</text>
<text x="320.2" y="578.6">E</text>
<text x="386" y="578.6">F</text>
<text x="451.7" y="578.6">G</text>
<text x="517.5" y="578.6">H</text>
<text x="583.6" y="578.6">J</text>
<text x="649.1" y="578.6">K</text>
<text x="715.1" y="578.6">L</text>
<text x="780.7" y="578.6">M</text>
</g>
<text font-size="3.8" fill="#3f3f3f" x="526.8" y="539.9">primero.com.au | DESIGN | CONSTRUCT | OPERATE</text>
<g font-size="3.5">
<text x="65.2" y="40.8">F19-BN-61A</text>
<text x="92.3" y="40.8">F19-BN-61B</text>
<text x="119.5" y="40.8">F19-BN-61C</text>
<text x="171.6" y="40.8">F19-BLC-401</text>
<text x="763.6" y="41.5">INTERMITTENT</text>
<text x="62.2" y="46.9">BALL CHARGING</text>
<text x="89.2" y="46.9">BALL CHARGING</text>
<text x="116.2" y="46.9">BALL CHARGING</text>
<text x="169.9" y="46.9">EXISTING BALL</text>
<text x="763.7" y="46.3">SP2 NEW</text>
<text x="68.1" y="51.4">BIN NO.1</text>
<text x="94.7" y="51.4">BIN NO.2</text>
<text x="121.8" y="51.4">BIN NO.3</text>
<text x="167.6" y="51.4">CHARGER MAGNET</text>
<text x="763.7" y="50.8">SP2 DECOMMISSIONED</text>
<text x="174.9" y="56">SYSTEM</text>
<text x="296.3" y="74.8">F19-CR-61A</text>
<text x="341.5" y="74.8">F19-CR-61B</text>
<text x="200" y="83.7">BALLS</text>
<text x="200.3" y="79.6">125mm</text>
<text x="298.2" y="80.9">SAG MILL</text>
<text x="343.2" y="80.9">SAG MILL</text>
<text x="292" y="85.4">AREA CRANE NO.1</text>
<text x="336.6" y="85.4">AREA CRANE NO.2</text>
<text x="93" y="114.8">F19-CV-62</text>
<text x="89.5" y="125.4">CONVEYOR NO.1</text>
<text x="90.7" y="120.9">BALL CHARGE</text>
<text x="161" y="137.8">F19-CV-63</text>
<text x="158.7" y="143.9">BALL CHARGE</text>
<text x="157.2" y="148.4">CONVEYOR NO.2</text>
<text x="35" y="162.4">MILL CIRCUIT WATER DISTRIBUTION</text>
<text x="37.3" y="167.4">2000-F00-PFD-PR-10017</text>
<text x="35" y="172.4">MILL CIRCUIT WATER</text>
<text x="35" y="182.3">COARSE ORE CONVEYOR</text>
<text x="37.3" y="187.3">2000-F00-PFD-PR-10001</text>
<text x="35" y="192.4">COARSE ORE</text>
<text x="122.1" y="221.8">F19-CV-20</text>
<text x="115.8" y="227.9">FIMISTON SAG MILL</text>
<text x="151.7" y="226.8">F19-WD-60</text>
<text x="117.8" y="232.5">FEED CONVEYOR</text>
<text x="148.9" y="232.9">SAG MILL FEED</text>
<text x="152" y="237.5">CONVEYOR</text>
<text x="148.5" y="242">WEIGHTOMETER</text>
<text x="347.9" y="242.8">F19-MG-62</text>
<text x="341.8" y="248.9">BELT MAGNET NO.2</text>
<text x="427.2" y="265.8">F19-MG-61</text>
<text x="421.1" y="271.9">BELT MAGNET NO.1</text>
<text x="219.2" y="280.9">F19-MS-61</text>
<text x="212.9" y="286.9">FIMISTON SAG MILL</text>
<text x="343.3" y="286.8">F19-CV-21</text>
<text x="344.5" y="292.9">RECYCLE</text>
<text x="339" y="297.4">CONVEYOR CV21</text>
<text x="422" y="309.9">F19-CV-22</text>
<text x="423.5" y="315.9">RECYCLE</text>
<text x="417.7" y="320.4">CONVEYOR CV22</text>
<text x="381" y="326.6">PEBBLE BUNKER</text>
<text x="483" y="332.8">F19-CV-23</text>
<text x="484.5" y="338.9">RECYCLE</text>
<text x="478.7" y="343.5">CONVEYOR CV23</text>
<text x="763.7" y="346.4">RECYCLE CONVEYOR CV25</text>
<text x="361.1" y="351.6">TRAMP METAL</text>
<text x="440.2" y="351.6">TRAMP METAL</text>
<text x="763.9" y="351.4">2000-F00-PFD-PR-10004</text>
<text x="366" y="355.8">BUNKER</text>
<text x="445.1" y="355.8">BUNKER</text>
<text x="570.5" y="357.9">F19-SC-61</text>
<text x="789" y="356.4">PEBBLES</text>
<text x="563.8" y="363.9">FIMISTON SAG MILL</text>
<text x="563.7" y="368.4">RECYCLE CRUSHING</text>
<text x="572.4" y="373">SCREEN</text>
<text x="574.1" y="398.8">F19-CV-27</text>
<text x="575.5" y="404.9">RECYCLE</text>
<text x="569.8" y="409.5">CONVEYOR CV27</text>
<text x="753.6" y="412.4">PRIMARY CYCLONE FEED HOPPER</text>
<text x="763.9" y="417.4">2000-F00-PFD-PR-10005</text>
<text x="756.6" y="422.4">FIMISTON SAG MILL DISCHARGE</text>
<text x="288.3" y="431.9">F19-HP-61</text>
<text x="347.2" y="431.9">F19-PP-61A</text>
<text x="281.9" y="437.9">FIMISTON SAG MILL</text>
<text x="345.5" y="437.9">FIMISTON MILL</text>
<text x="281.7" y="442.5">TRANSFER HOPPER</text>
<text x="342.3" y="442.5">TRANSFER PUMP 1</text>
<text x="753.6" y="465.4">PRIMARY CYCLONE FEED HOPPER</text>
<text x="763.9" y="470.4">2000-F00-PFD-PR-10005</text>
<text x="159.3" y="476.9">F19-PS-61</text>
<text x="756.6" y="475.4">FIMISTON SAG MILL DISCHARGE</text>
<text x="152.8" y="482.9">FIMISTON SAG MILL</text>
<text x="347.3" y="484.9">F19-PP-61B</text>
<text x="148.8" y="487.5">AREA WASHDOWN PUMP</text>
<text x="345.5" y="490.9">FIMISTON MILL</text>
<text x="342" y="495.5">TRANSFER PUMP 2</text>
<text x="26" y="535.9">2000-F00-PID-PR-10007</text>
<text x="66" y="535.9">LEGEND SHEET 7 - PIPING AND INSTRUMENTATION DIAGRAM</text>
<text x="26" y="545.9">2000-F00-PID-PR-10005</text>
<text x="26" y="540.9">2000-F00-PID-PR-10006</text>
<text x="66" y="545.9">LEGEND SHEET 5 - PIPING AND INSTRUMENTATION DIAGRAM</text>
<text x="66" y="540.9">LEGEND SHEET 6 - PIPING AND INSTRUMENTATION DIAGRAM</text>
<text x="26" y="550.9">2000-F00-PID-PR-10004</text>
<text x="66" y="550.9">LEGEND SHEET 4 - PIPING AND INSTRUMENTATION DIAGRAM</text>
<text x="26" y="555.9">2000-F00-PID-PR-10003</text>
<text x="66" y="555.9">LEGEND SHEET 3 - PIPING AND INSTRUMENTATION DIAGRAM</text>
<text x="26" y="560.8">2000-F00-PID-PR-10002</text>
<text x="66" y="560.8">LEGEND SHEET 2 - PIPING AND INSTRUMENTATION DIAGRAM</text>
<text x="234.4" y="560.8">1</text>
<text x="240.9" y="560.8">04SEP26</text>
<text x="257" y="560.8">SP1 AS BUILT</text>
<text x="451.6" y="563.8">INFORMATION AND REPRESENTATIONS ON THIS DRAWING ARE THE INTELLECTUAL PROPERTY OF</text>
<text x="26" y="565.8">2000-F00-PID-PR-10001</text>
<text x="66" y="565.8">LEGEND SHEET 1 - PIPING AND INSTRUMENTATION DIAGRAM</text>
<text x="234.1" y="565.8">0</text>
<text x="241" y="565.8">10APR25</text>
<text x="257" y="565.8">ISSUED FOR DESIGN</text>
<text x="452" y="568">PRIMERO UNLESS SPECIFICALLY IDENTIFIED OTHERWISE. ALL RIGHTS INCLUDING USE RESERVED</text>
<text x="12.5" y="581.3" transform="rotate(-90 12.5 581.3)">O:\CAD PROJECTS\235 NORTHERN STAR RESOURCES LTD\23517 KCGM GROWTH PROJECT\03 DELIVERABLES\PR\PFD\AS BUILT\2000-F00-PFD-PR-10003.DWG 03SEP26 3:22PM ANNE.HOYNE</text>
</g>
<g font-size="2.8">
<text x="622.2" y="521.6">PROJECT:</text>
<text x="622.2" y="536.6">TITLE:</text>
<text x="524.7" y="547.1">PRIMERO PROJECT NUMBER:</text>
<text x="623.7" y="559.8">SHEET</text>
<text x="646.2" y="559.8">SCALE</text>
<text x="666.7" y="559.8">DRG No.</text>
<text x="794.6" y="559.8">REVISION</text>
<text x="40.4" y="570.3">DRG No.</text>
<text x="140" y="570.3">REFERENCES</text>
<text x="232.6" y="570.3">REV</text>
<text x="244.3" y="570.3">DATE</text>
<text x="299.9" y="570.3">DESCRIPTION</text>
<text x="362.9" y="570.3">DRAW</text>
<text x="375.8" y="570.3">CHECK</text>
<text x="388.3" y="570.3">DESIGN</text>
<text x="399.6" y="570.3">TECH APP</text>
<text x="412.6" y="570.3">PROJ APP</text>
</g>
</svg>
